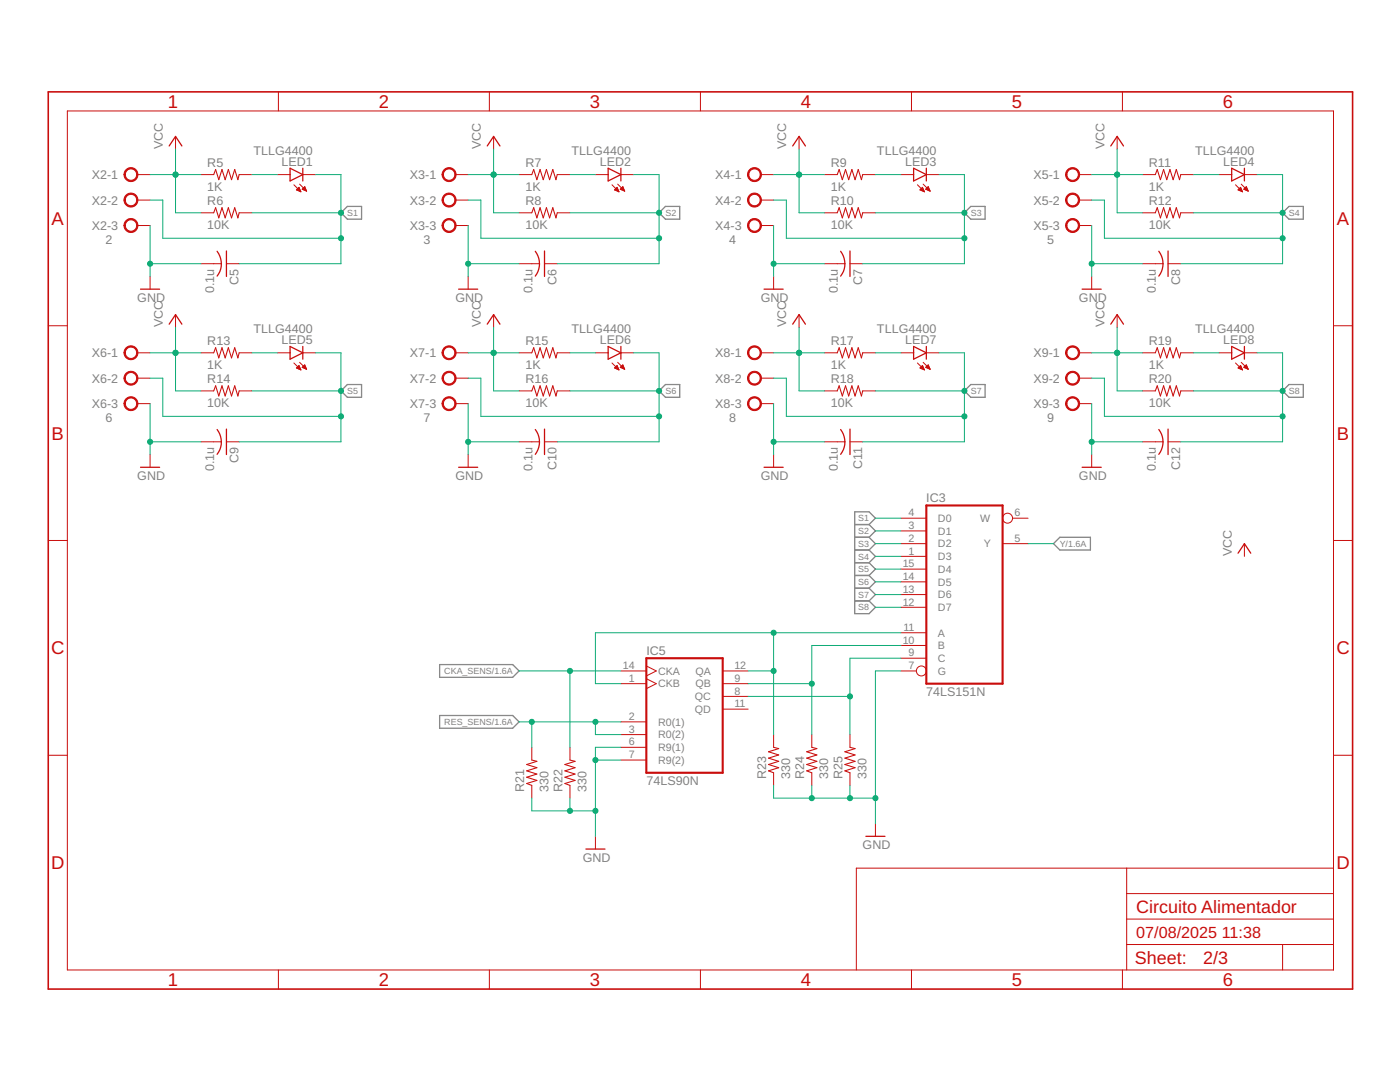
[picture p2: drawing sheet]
<svg xmlns="http://www.w3.org/2000/svg" width="279mm" height="216mm" viewBox="0 0 279 216" stroke-linecap="round" stroke-linejoin="round" font-family="sans-serif">
<g fill="none" stroke="#808080" stroke-width=".25">
<path d="M68.1 42.5l1.2-1.3h2.9v2.5h-2.9zM132.8 41.2h2.9v2.5h-2.9l-1.3-1.2zM193.7 41.2h2.9v2.5h-2.9l-1.2-1.2zM257.2 41.2h2.9v2.5h-2.9l-1.2-1.2zM68.1 78l1.2-1.3h2.9v2.6h-2.9zM131.5 78l1.3-1.3h2.9v2.6h-2.9zM192.5 78l1.2-1.3h2.9v2.6h-2.9zM256 78l1.2-1.3h2.9v2.6h-2.9zM170.6 107.2h2.8M170.6 109.7h2.8M170.6 104.7h2.8M170.6 112.3h2.8"/>
<path d="M170.6 114.8h2.8M170.6 117.4h2.8M170.6 119.9h2.8M173.4 104.7l1.3-1.3-1.3-1.3h-2.8v20.3h2.8l1.3-1.2-1.3-1.3M173.4 104.7l1.3 1.2-1.3 1.3M173.4 107.2l1.3 1.3-1.3 1.2M173.4 109.7l1.3 1.3-1.3 1.3M173.4 112.3l1.3 1.3-1.3 1.2M173.4 114.8l1.3 1.3-1.3 1.3M173.4 117.4l1.3 1.2-1.3 1.3M210.2 108.5l1.3-1.3h6.1v2.5h-6.1zM87.7 132.6h14.6l1.3 1.3-1.3 1.2h-14.6z"/>
<path d="M87.7 142.8h14.6l1.3 1.2-1.3 1.3h-14.6z"/>
</g>
<g fill="none" stroke="#c90d0c" stroke-width=".2">
<path d="M55.6 18.3v3.8M97.7 18.3v3.8M139.8 18.3v3.8M181.9 18.3v3.8M224 18.3v3.8M13.4 22.1h252.7v171.4h-252.7zM27.4 34.8h2.6M27.4 39.9h2.6M35 27.2v2.6M40.1 34.8h2.6M47.7 34.8h2.6M55.4 34.8h2.5"/>
<path d="M58.7 36.9l1.3 1.4M59.2 37.9l.5-.5 .3 .9zM59.2 37.9h.7M59.2 37.8h.6M59.4 37.7h.4M59.5 38h.4M59.5 37.5h.2M59.6 37.4h.1M59.8 38.1h.2M59.8 36.7l1.4 1.4M60.3 37.8l.5-.5 .4 .8zM60.4 37.8h.6"/>
<path d="M60.4 37.7h.6M60.4 34.8h2.6M60.5 37.5h.4M60.6 37.4h.3M60.6 37.9h.5M60.7 37.3h.1M60.9 38h.2M90.9 34.8h2.5M90.9 39.9h2.5M98.5 27.2v2.6M103.6 34.8h2.5M111.2 34.8h2.5"/>
<path d="M118.8 34.8h2.6M122.1 36.9l1.4 1.4M122.6 37.9l.5-.5 .4 .9zM122.7 37.9h.7M122.7 37.8h.6M122.9 37.7h.4M123 38h.4M123 37.5h.2M123.1 37.4h.1M123.3 38.1h.2M123.3 36.7l1.4 1.4M123.8 37.8l.5-.5 .4 .8z"/>
<path d="M123.8 37.8h.7M123.9 37.7h.6M123.9 34.8h2.5M124 37.5h.4M124.1 37.9h.5M124.1 37.4h.3M124.2 37.3h.1M124.4 38h.2M151.8 34.8h2.6M151.8 39.9h2.6M159.5 27.2v2.6M164.5 34.8h2.6"/>
<path d="M172.2 34.8h2.5M179.8 34.8h2.5M183.1 36.9l1.4 1.4M183.6 37.9l.5-.5 .4 .9zM183.6 37.9h.7M183.7 37.8h.6M183.8 37.7h.4M183.9 38h.5M183.9 37.5h.3M184 37.4h.1M184.2 38.1h.2M184.2 36.7l1.4 1.4"/>
<path d="M184.7 37.8l.6-.5 .3 .8zM184.8 37.8h.7M184.8 37.7h.6M184.9 34.8h2.5M185 37.5h.4M185.1 37.4h.2M185.1 37.9h.4M185.2 37.3h.1M185.4 38h.2M215.3 34.8h2.6M215.3 39.9h2.6M222.9 27.2v2.6"/>
<path d="M228 34.8h2.6M235.6 34.8h2.6M243.3 34.8h2.5M246.6 36.9l1.4 1.4M247.1 37.9l.5-.5 .4 .9zM247.1 37.9h.7M247.2 37.8h.6M247.3 37.7h.4M247.4 38h.5M247.4 37.5h.2M247.5 37.4h.1M247.7 38.1h.2"/>
<path d="M247.7 36.7l1.4 1.4M248.2 37.8l.5-.5 .4 .8zM248.3 37.8h.7M248.3 37.7h.6M248.3 34.8h2.6M248.4 37.5h.5M248.6 37.9h.4M248.6 37.4h.2M248.7 37.3h.1M248.9 38h.2M27.4 45h2.6M30 55.2v2.5"/>
<path d="M40.1 52.6h4.1M40.1 42.5h2.6M45.2 52.6h2.5M47.7 42.5h2.6M90.9 45h2.5M93.4 55.2v2.5M103.6 52.6h4.1M103.6 42.5h2.5M108.7 52.6h2.5M111.2 42.5h2.5M151.8 45h2.6M154.4 55.2v2.5"/>
<path d="M164.5 52.6h4.1M164.5 42.5h2.6M169.6 52.6h2.6M172.2 42.5h2.5M215.3 45h2.6M217.9 55.2v2.5M228 52.6h4.1M228 42.5h2.6M233.1 52.6h2.5M235.6 42.5h2.6M9.6 65h3.8M27.4 70.4h2.6"/>
<path d="M27.4 75.5h2.6M35 62.8v2.5M40.1 70.4h2.6M40.1 78h2.6M47.7 70.4h2.6M47.7 78h2.6M55.4 70.4h2.5M58.7 72.4l1.3 1.4M59.2 73.4l.5-.5 .3 .9zM59.2 73.4h.6M59.3 73.5h.6M59.4 73.3h.4"/>
<path d="M59.5 73.1h.3M59.5 73.6h.4M59.6 73h.1M59.8 72.3l1.4 1.4M59.8 73.7h.2M60.3 73.3l.5-.5 .4 .9zM60.4 73.3h.6M60.4 70.4h2.6M60.4 73.4h.6M60.5 73.1h.4M60.6 73h.3M60.7 73.5h.4"/>
<path d="M60.7 72.9h.1M61 73.6h.2M90.9 70.4h2.5M90.9 75.5h2.5M98.5 62.8v2.5M103.6 70.4h2.5M103.6 78h2.5M111.2 70.4h2.5M111.2 78h2.5M118.8 70.4h2.6M122.1 72.4l1.4 1.4M122.6 73.4l.5-.5 .4 .9z"/>
<path d="M122.7 73.4h.6M122.8 73.5h.6M122.8 73.3h.5M123 73.1h.2M123 73.6h.4M123.1 73h.1M123.3 72.3l1.4 1.4M123.3 73.7h.2M123.8 73.3l.5-.5 .4 .9zM123.8 73.3h.7M123.9 70.4h2.5M123.9 73.4h.6"/>
<path d="M124 73.1h.4M124.1 73h.3M124.2 73.5h.4M124.2 72.9h.1M124.5 73.6h.1M151.8 70.4h2.6M151.8 75.5h2.6M159.5 62.8v2.5M164.5 70.4h2.6M164.5 78h2.6M172.2 70.4h2.5M172.2 78h2.5"/>
<path d="M179.8 70.4h2.5M183.1 72.4l1.4 1.4M183.6 73.4l.5-.5 .4 .9zM183.7 73.4h.6M183.7 73.5h.6M183.8 73.3h.4M183.9 73.1h.3M184 73.6h.4M184 73h.1M184.2 72.3l1.4 1.4M184.3 73.7h.1M184.7 73.3l.6-.5 .3 .9z"/>
<path d="M184.8 73.3h.6M184.9 70.4h2.5M184.9 73.4h.6M184.9 73.1h.5M185 73h.3M185.1 73.5h.4M185.2 72.9h.1M185.4 73.6h.2M215.3 70.4h2.6M215.3 75.5h2.6M222.9 62.8v2.5M228 70.4h2.6"/>
<path d="M228 78h2.6M235.6 70.4h2.6M235.6 78h2.6M243.3 70.4h2.5M246.6 72.4l1.4 1.4M247.1 73.4l.5-.5 .4 .9zM247.1 73.4h.7M247.2 73.5h.6M247.3 73.3h.4M247.4 73.1h.3M247.5 73.6h.4M247.5 73h.1"/>
<path d="M247.7 72.3l1.4 1.4M247.8 73.7h.1M248.2 73.3l.5-.5 .4 .9zM248.3 73.3h.6M248.3 70.4h2.6M248.3 73.4h.7M248.4 73.1h.5M248.5 73h.3M248.6 73.5h.4M248.6 72.9h.2M248.9 73.6h.2M266.1 65h3.8"/>
<path d="M27.4 80.5h2.6M30 90.7v2.5M40.1 88.2h4.1M45.2 88.2h2.5M90.9 80.5h2.5M93.4 90.7v2.5M103.6 88.2h4.1M108.7 88.2h2.5M151.8 80.5h2.6M154.4 90.7v2.5M164.5 88.2h4.1M169.6 88.2h2.6"/>
<path d="M215.3 80.5h2.6M217.9 90.7v2.5M228 88.2h4.1M233.1 88.2h2.5M9.6 107.8h3.8M179.8 111h5.1M179.8 108.5h5.1M179.8 105.9h5.1M179.8 103.4h5.1M179.8 118.6h5.1M179.8 116.1h5.1M179.8 113.6h5.1"/>
<path d="M200.1 108.5h5.1M202.1 103.4h3.1M248.3 108.5v2.5M266.1 107.8h3.8M123.9 133.9h5.1M123.9 136.4h5.1M129 135.4l2 1-2 1M129 132.9l2 1-2 1M144.2 133.9h5.1M144.2 136.4h5.1M144.2 139h5.1M179.8 133.9h3.1"/>
<path d="M179.8 131.3h5.1M179.8 128.8h5.1M179.8 126.3h5.1M179.8 121.2h5.1M9.6 150.7h3.8M106.1 149.1v2.6M106.1 156.7v2.6M113.7 149.1v2.6M113.7 156.7v2.6M123.9 144h5.1M123.9 146.6h5.1M123.9 149.1h5.1"/>
<path d="M123.9 151.7h5.1M144.2 141.5h5.1M154.4 146.6v2.5M154.4 154.2v2.5M162 146.6v2.5M162 154.2v2.5M169.6 146.6v2.5M169.6 154.2v2.5M266.1 150.7h3.8M118.8 166.9v2.5M174.7 164.3v2.6M224.9 173.2v20.3"/>
<path d="M224.9 178.3h41.2M266.1 173.2h-95.2v20.3M55.6 193.5v3.9M97.7 193.5v3.9M139.8 193.5v3.9M181.9 193.5v3.9M224 193.5v3.9M224.9 188.5h41.2M224.9 183.4h41.2M256 188.5v5"/>
<circle cx="201.1" cy="103.4" r=".99"/>
<circle cx="183.9" cy="133.9" r=".99"/>
</g>
<path d="M9.6 18.3h260.3v179.1h-260.3z" fill="none" stroke="#c90d0c" stroke-width=".32"/>
<g fill="none" stroke="#c90d0c" stroke-width=".25">
<path d="M33.8 29.1l1.2-1.9 1.3 1.9M57.9 33.6l2.5 1.2-2.5 1.3zM60.4 33.6v2.5M97.2 29.1l1.3-1.9 1.3 1.9M121.4 33.6l2.5 1.2-2.5 1.3zM123.9 33.6v2.5M158.2 29.1l1.3-1.9 1.2 1.9M182.3 33.6l2.6 1.2-2.6 1.3zM184.9 33.6v2.5M221.7 29.1l1.2-1.9 1.3 1.9M245.8 33.6l2.5 1.2-2.5 1.3zM248.3 33.6v2.5"/>
<path d="M28 57.7h3.9M43.3 50.1a4 4 0 0 1 0 5M45.2 50.1v5.1M91.5 57.7h3.8M106.8 50.1a4 4 0 0 1 0 5M108.7 50.1v5.1M152.5 57.7h3.8M167.8 50.1a4 4 0 0 1 0 5M169.6 50.1v5.1M216 57.7h3.8M231.3 50.1a4 4 0 0 1 0 5M233.1 50.1v5.1"/>
<path d="M33.8 64.7l1.2-1.9 1.3 1.9M57.9 69.1l2.5 1.3-2.5 1.3zM60.4 69.1v2.6M97.2 64.7l1.3-1.9 1.3 1.9M121.4 69.1l2.5 1.3-2.5 1.3zM123.9 69.1v2.6M158.2 64.7l1.3-1.9 1.2 1.9M182.3 69.1l2.6 1.3-2.6 1.3zM184.9 69.1v2.6M221.7 64.7l1.2-1.9 1.3 1.9M245.8 69.1l2.5 1.3-2.5 1.3zM248.3 69.1v2.6"/>
<path d="M28 93.2h3.9M43.3 85.7a4 4 0 0 1 0 5M45.2 85.6v5.1M91.5 93.2h3.8M106.8 85.7a4 4 0 0 1 0 5M108.7 85.6v5.1M152.5 93.2h3.8M167.8 85.7a4 4 0 0 1 0 5M169.6 85.6v5.1M216 93.2h3.8M231.3 85.7a4 4 0 0 1 0 5M233.1 85.6v5.1"/>
<path d="M247.1 110.4l1.2-1.9 1.3 1.9M116.9 169.4h3.8M172.8 166.9h3.8"/>
</g>
<path d="M184.9 100.9h15.2v35.5h-15.2zM129 131.3h15.2v22.9h-15.2z" fill="none" stroke="#c90d0c" stroke-width=".42"/>
<g fill="#c90d0c" stroke="#c90d0c" stroke-width=".2">
<path d="M25.1 33.9a1.39 1.39 0 0 1 2.2 .2 1.39 1.39 0 0 1-.8 2.1 1.39 1.39 0 0 1-1.8-1.4h.3a1.14 1.14 0 0 1 1.6-1 1.14 1.14 0 0 1 .3 1.9 1.14 1.14 0 0 1-1.9-.6v-.3h-.3z" fill-rule="evenodd"/>
<path d="M25.1 39a1.39 1.39 0 0 1 2.2 .2 1.39 1.39 0 0 1-.8 2.1 1.39 1.39 0 0 1-1.8-1.4h.3a1.14 1.14 0 0 1 1.6-1.1 1.14 1.14 0 0 1 .3 1.9 1.14 1.14 0 0 1-1.9-.5v-.3h-.3z" fill-rule="evenodd"/>
<path d="M25.1 44a1.39 1.39 0 0 1 2.2 .3 1.39 1.39 0 0 1-.8 2 1.39 1.39 0 0 1-1.8-1.3h.3a1.14 1.14 0 0 1 1.6-1.1 1.14 1.14 0 0 1 .3 1.9 1.14 1.14 0 0 1-1.9-.5v-.3h-.3z" fill-rule="evenodd"/>
<path d="M88.6 33.9a1.4 1.4 0 0 1 2.2 .2 1.4 1.4 0 0 1-.8 2.1 1.4 1.4 0 0 1-1.8-1.4h.3a1.15 1.15 0 0 1 1.6-1 1.15 1.15 0 0 1 .3 1.9 1.15 1.15 0 0 1-1.9-.6v-.3h-.3z" fill-rule="evenodd"/>
<path d="M88.6 39a1.4 1.4 0 0 1 2.2 .2 1.4 1.4 0 0 1-.8 2.1 1.4 1.4 0 0 1-1.8-1.4h.3a1.15 1.15 0 0 1 1.6-1.1 1.15 1.15 0 0 1 .3 1.9 1.15 1.15 0 0 1-1.9-.5v-.3h-.3z" fill-rule="evenodd"/>
<path d="M88.6 44a1.4 1.4 0 0 1 2.2 .3 1.4 1.4 0 0 1-.8 2.1 1.4 1.4 0 0 1-1.8-1.4h.3a1.15 1.15 0 0 1 1.6-1.1 1.15 1.15 0 0 1 .3 1.9 1.15 1.15 0 0 1-1.9-.5v-.3h-.3z" fill-rule="evenodd"/>
<path d="M149.6 33.9a1.39 1.39 0 0 1 2.2 .2 1.39 1.39 0 0 1-.9 2.1 1.39 1.39 0 0 1-1.7-1.4h.2a1.14 1.14 0 0 1 1.6-1 1.14 1.14 0 0 1 .3 1.9 1.14 1.14 0 0 1-1.8-.6l-.1-.3h-.2z" fill-rule="evenodd"/>
<path d="M149.6 39a1.39 1.39 0 0 1 2.2 .2 1.39 1.39 0 0 1-.9 2.1 1.39 1.39 0 0 1-1.7-1.4h.2a1.14 1.14 0 0 1 1.6-1.1 1.14 1.14 0 0 1 .3 1.9 1.14 1.14 0 0 1-1.8-.5l-.1-.3h-.2z" fill-rule="evenodd"/>
<path d="M149.6 44a1.39 1.39 0 0 1 2.2 .3 1.39 1.39 0 0 1-.9 2 1.39 1.39 0 0 1-1.7-1.3h.2a1.14 1.14 0 0 1 1.6-1.1 1.14 1.14 0 0 1 .3 1.9 1.14 1.14 0 0 1-1.8-.5l-.1-.3h-.2z" fill-rule="evenodd"/>
<path d="M213 33.9a1.4 1.4 0 0 1 2.3 .2 1.4 1.4 0 0 1-.9 2.1 1.4 1.4 0 0 1-1.7-1.4h.2a1.15 1.15 0 0 1 1.6-1 1.15 1.15 0 0 1 .3 1.9 1.15 1.15 0 0 1-1.8-.6l-.1-.3h-.2z" fill-rule="evenodd"/>
<path d="M213 39a1.4 1.4 0 0 1 2.3 .2 1.4 1.4 0 0 1-.9 2.1 1.4 1.4 0 0 1-1.7-1.4h.2a1.15 1.15 0 0 1 1.6-1.1 1.15 1.15 0 0 1 .3 1.9 1.15 1.15 0 0 1-1.8-.5l-.1-.3h-.2z" fill-rule="evenodd"/>
<path d="M213 44a1.4 1.4 0 0 1 2.3 .3 1.4 1.4 0 0 1-.9 2.1 1.4 1.4 0 0 1-1.7-1.4h.2a1.15 1.15 0 0 1 1.6-1.1 1.15 1.15 0 0 1 .3 1.9 1.15 1.15 0 0 1-1.8-.5l-.1-.3h-.2z" fill-rule="evenodd"/>
<path d="M25.1 69.4a1.4 1.4 0 0 1 2.2 .3 1.4 1.4 0 0 1-.8 2 1.4 1.4 0 0 1-1.8-1.3h.3a1.14 1.14 0 0 1 1.6-1.1 1.14 1.14 0 0 1 .3 1.9 1.14 1.14 0 0 1-1.9-.5v-.3h-.3z" fill-rule="evenodd"/>
<path d="M25.1 74.5a1.4 1.4 0 0 1 2.2 .2 1.4 1.4 0 0 1-.8 2.1 1.4 1.4 0 0 1-1.8-1.3h.3a1.14 1.14 0 0 1 1.6-1.1 1.14 1.14 0 0 1 .3 1.9 1.14 1.14 0 0 1-1.9-.5v-.3h-.3z" fill-rule="evenodd"/>
<path d="M25.1 79.6a1.4 1.4 0 0 1 2.2 .2 1.4 1.4 0 0 1-.8 2.1 1.4 1.4 0 0 1-1.8-1.4h.3a1.14 1.14 0 0 1 1.6-1 1.14 1.14 0 0 1 .3 1.9 1.14 1.14 0 0 1-1.9-.6v-.3h-.3z" fill-rule="evenodd"/>
<path d="M88.6 69.4a1.4 1.4 0 0 1 2.2 .3 1.4 1.4 0 0 1-.8 2 1.4 1.4 0 0 1-1.8-1.3h.3a1.15 1.15 0 0 1 1.6-1.1 1.15 1.15 0 0 1 .3 1.9 1.15 1.15 0 0 1-1.9-.5v-.3h-.3z" fill-rule="evenodd"/>
<path d="M88.6 74.5a1.4 1.4 0 0 1 2.2 .2 1.4 1.4 0 0 1-.8 2.1 1.4 1.4 0 0 1-1.8-1.3h.3a1.15 1.15 0 0 1 1.6-1.1 1.15 1.15 0 0 1 .3 1.9 1.15 1.15 0 0 1-1.9-.5v-.3h-.3z" fill-rule="evenodd"/>
<path d="M88.6 79.6a1.4 1.4 0 0 1 2.2 .2 1.4 1.4 0 0 1-.8 2.1 1.4 1.4 0 0 1-1.8-1.4h.3a1.15 1.15 0 0 1 1.6-1 1.15 1.15 0 0 1 .3 1.9 1.15 1.15 0 0 1-1.9-.6v-.3h-.3z" fill-rule="evenodd"/>
<path d="M149.6 69.4a1.4 1.4 0 0 1 2.2 .3 1.4 1.4 0 0 1-.8 2 1.4 1.4 0 0 1-1.8-1.3h.2a1.14 1.14 0 0 1 1.6-1.1 1.14 1.14 0 0 1 .3 1.9 1.14 1.14 0 0 1-1.8-.5l-.1-.3h-.2z" fill-rule="evenodd"/>
<path d="M149.6 74.5a1.4 1.4 0 0 1 2.2 .2 1.4 1.4 0 0 1-.9 2.1 1.4 1.4 0 0 1-1.7-1.3h.2a1.14 1.14 0 0 1 1.6-1.1 1.14 1.14 0 0 1 .3 1.9 1.14 1.14 0 0 1-1.8-.5l-.1-.3h-.2z" fill-rule="evenodd"/>
<path d="M149.6 79.6a1.4 1.4 0 0 1 2.2 .2 1.4 1.4 0 0 1-.9 2.1 1.4 1.4 0 0 1-1.7-1.4h.2a1.14 1.14 0 0 1 1.6-1 1.14 1.14 0 0 1 .3 1.9 1.14 1.14 0 0 1-1.8-.6l-.1-.3h-.2z" fill-rule="evenodd"/>
<path d="M213 69.4a1.4 1.4 0 0 1 2.3 .3 1.4 1.4 0 0 1-.8 2 1.4 1.4 0 0 1-1.8-1.3h.2a1.15 1.15 0 0 1 1.6-1.1 1.15 1.15 0 0 1 .3 1.9 1.15 1.15 0 0 1-1.8-.5l-.1-.3h-.2z" fill-rule="evenodd"/>
<path d="M213 74.5a1.4 1.4 0 0 1 2.3 .2 1.4 1.4 0 0 1-.9 2.1 1.4 1.4 0 0 1-1.7-1.3h.2a1.15 1.15 0 0 1 1.6-1.1 1.15 1.15 0 0 1 .3 1.9 1.15 1.15 0 0 1-1.8-.5l-.1-.3h-.2z" fill-rule="evenodd"/>
<path d="M213 79.6a1.4 1.4 0 0 1 2.3 .2 1.4 1.4 0 0 1-.9 2.1 1.4 1.4 0 0 1-1.7-1.4h.2a1.15 1.15 0 0 1 1.6-1 1.15 1.15 0 0 1 .3 1.9 1.15 1.15 0 0 1-1.8-.6l-.1-.3h-.2z" fill-rule="evenodd"/>
</g>
<g fill="none" stroke="#c90d0c" stroke-width=".21">
<path d="M42.7 34.8l.3-1 .7 2.1 .6-2.1 .6 2.1 .7-2.1 .6 2.1 .6-2.1 .7 2.1 .2-1.1M106.1 34.8l.4-1 .6 2.1 .7-2.1 .6 2.1 .7-2.1 .6 2.1 .6-2.1 .7 2.1 .2-1.1M167.1 34.8l.4-1 .6 2.1 .6-2.1 .7 2.1 .6-2.1 .6 2.1 .7-2.1 .6 2.1 .3-1.1M230.6 34.8l.3-1 .7 2.1 .6-2.1 .7 2.1 .6-2.1 .6 2.1 .7-2.1 .6 2.1 .2-1.1M42.7 42.5l.3-1.1 .7 2.1 .6-2.1 .6 2.1 .7-2.1 .6 2.1 .6-2.1 .7 2.1 .2-1M106.1 42.5l.4-1.1 .6 2.1 .7-2.1 .6 2.1 .7-2.1 .6 2.1 .6-2.1 .7 2.1 .2-1M167.1 42.5l.4-1.1 .6 2.1 .6-2.1 .7 2.1 .6-2.1 .6 2.1 .7-2.1 .6 2.1 .3-1M230.6 42.5l.3-1.1 .7 2.1 .6-2.1 .7 2.1 .6-2.1 .6 2.1 .7-2.1 .6 2.1 .2-1M42.7 70.4l.3-1 .7 2 .6-2 .6 2 .7-2 .6 2 .6-2 .7 2 .2-1M42.7 78l.3-1 .7 2 .6-2 .6 2 .7-2 .6 2 .6-2 .7 2 .2-1M106.1 70.4l.4-1 .6 2 .7-2 .6 2 .7-2 .6 2 .6-2 .7 2 .2-1M106.1 78l.4-1 .6 2 .7-2 .6 2 .7-2 .6 2 .6-2 .7 2 .2-1"/>
<path d="M167.1 70.4l.4-1 .6 2 .6-2 .7 2 .6-2 .6 2 .7-2 .6 2 .3-1M167.1 78l.4-1 .6 2 .6-2 .7 2 .6-2 .6 2 .7-2 .6 2 .3-1M230.6 70.4l.3-1 .7 2 .6-2 .7 2 .6-2 .6 2 .7-2 .6 2 .2-1M230.6 78l.3-1 .7 2 .6-2 .7 2 .6-2 .6 2 .7-2 .6 2 .2-1M106.1 151.7l1 .2-2 .6 2 .7-2 .6 2 .7-2 .6 2 .6-2 .6 1 .4M113.7 151.7l1.1 .2-2.1 .6 2.1 .7-2.1 .6 2.1 .7-2.1 .6 2.1 .6-2.1 .6 1 .4M154.4 149.1l1 .3-2 .6 2 .6-2 .7 2 .6-2 .6 2 .7-2 .6 1 .4M162 149.1l1 .3-2 .6 2 .6-2 .7 2 .6-2 .6 2 .7-2 .6 1 .4M169.6 149.1l1 .3-2 .6 2 .6-2 .7 2 .6-2 .6 2 .7-2 .6 1 .4"/>
</g>
<g fill="none" stroke="#0dab76" stroke-width=".2">
<path d="M30 34.8h10.1M30 39.9h2.5v7.6h35.6M35 29.8v12.7h5.1M50.3 34.8h5.1M63 34.8h5.1v17.8h-20.4M93.4 34.8h10.2M93.4 39.9h2.6v7.6h35.5M98.5 29.8v12.7h5.1M113.7 34.8h5.1M126.4 34.8h5.1v17.8h-20.3M154.4 34.8h10.1M154.4 39.9h2.5v7.6h35.6"/>
<path d="M159.5 29.8v12.7h5M174.7 34.8h5.1M187.4 34.8h5.1v17.8h-20.3M217.9 34.8h10.1M217.9 39.9h2.5v7.6h35.6M222.9 29.8v12.7h5.1M238.2 34.8h5.1M250.9 34.8h5.1v17.8h-20.4M30 45v10.2M30 52.6h10.1M50.3 42.5h17.8M93.4 52.6h10.2"/>
<path d="M93.4 45v10.2M113.7 42.5h17.8M154.4 45v10.2M154.4 52.6h10.1M174.7 42.5h17.8M217.9 52.6h10.1M217.9 45v10.2M238.2 42.5h17.8M30 75.5h2.5v7.6h35.6M30 70.4h10.1M35 65.3v12.7h5.1M50.3 70.4h5.1"/>
<path d="M50.3 78h17.8M63 70.4h5.1v17.8h-20.4M93.4 75.5h2.6v7.6h35.5M93.4 70.4h10.2M98.5 65.3v12.7h5.1M113.7 70.4h5.1M113.7 78h17.8M126.4 70.4h5.1v17.8h-20.3M154.4 75.5h2.5v7.6h35.6M154.4 70.4h10.1M159.5 65.3v12.7h5M174.7 70.4h5.1"/>
<path d="M174.7 78h17.8M187.4 70.4h5.1v17.8h-20.3M217.9 75.5h2.5v7.6h35.6M217.9 70.4h10.1M222.9 65.3v12.7h5.1M238.2 70.4h5.1M238.2 78h17.8M250.9 70.4h5.1v17.8h-20.4M30 80.5v10.2M30 88.2h10.1M93.4 80.5v10.2M93.4 88.2h10.2"/>
<path d="M154.4 80.5v10.2M154.4 88.2h10.1M217.9 80.5v10.2M217.9 88.2h10.1M174.7 108.5h5.1M174.7 103.4h5.1M174.7 105.9h5.1M174.7 111h5.1M174.7 113.6h5.1M174.7 116.1h5.1M174.7 118.6h5.1M205.2 108.5h5"/>
<path d="M103.6 133.9h20.3M113.7 133.9v15.2M149.3 133.9h5.1M149.3 136.4h12.7M149.3 139h20.3M154.4 126.3v20.3M174.7 121.2h5.1M179.8 133.9h-5.1v30.4M179.8 126.3h-61v10.1h5.1M179.8 128.8h-17.8v17.8M179.8 131.3h-10.2v15.3M103.6 144h20.3"/>
<path d="M106.1 144v5.1M106.1 159.3v2.5h12.7M113.7 159.3v2.5M118.8 144v2.6h5.1M118.8 151.7h5.1M123.9 149.1h-5.1v17.8M154.4 156.7v2.6h20.3M162 156.7v2.6M169.6 156.7v2.6"/>
</g>
<g fill="#0dab76" stroke="#0dab76" stroke-width=".2">
<circle cx="154.4" cy="126.3" r=".51"/>
<circle cx="154.4" cy="133.9" r=".51"/>
<circle cx="174.7" cy="159.3" r=".51"/>
<circle cx="162" cy="159.3" r=".51"/>
<circle cx="169.6" cy="159.3" r=".51"/>
<circle cx="118.8" cy="151.7" r=".51"/>
<circle cx="118.8" cy="161.8" r=".51"/>
<circle cx="113.7" cy="161.8" r=".51"/>
<circle cx="30" cy="52.6" r=".51"/>
<circle cx="93.4" cy="52.6" r=".51"/>
<circle cx="154.4" cy="52.6" r=".51"/>
<circle cx="217.9" cy="52.6" r=".51"/>
<circle cx="30" cy="88.2" r=".51"/>
<circle cx="93.4" cy="88.2" r=".51"/>
<circle cx="154.4" cy="88.2" r=".51"/>
<circle cx="217.9" cy="88.2" r=".51"/>
<circle cx="113.7" cy="133.9" r=".51"/>
<circle cx="118.8" cy="144" r=".51"/>
<circle cx="106.1" cy="144" r=".51"/>
<circle cx="162" cy="136.4" r=".51"/>
<circle cx="169.6" cy="139" r=".51"/>
<circle cx="68.1" cy="47.5" r=".51"/>
<circle cx="68.1" cy="42.5" r=".51"/>
<circle cx="131.5" cy="47.5" r=".51"/>
<circle cx="131.5" cy="42.5" r=".51"/>
<circle cx="192.5" cy="47.5" r=".51"/>
<circle cx="192.5" cy="42.5" r=".51"/>
<circle cx="256" cy="47.5" r=".51"/>
<circle cx="256" cy="42.5" r=".51"/>
<circle cx="68.1" cy="83.1" r=".51"/>
<circle cx="68.1" cy="78" r=".51"/>
<circle cx="131.5" cy="83.1" r=".51"/>
<circle cx="131.5" cy="78" r=".51"/>
<circle cx="192.5" cy="83.1" r=".51"/>
<circle cx="192.5" cy="78" r=".51"/>
<circle cx="256" cy="83.1" r=".51"/>
<circle cx="256" cy="78" r=".51"/>
<circle cx="98.5" cy="34.8" r=".51"/>
<circle cx="159.5" cy="34.8" r=".51"/>
<circle cx="222.9" cy="34.8" r=".51"/>
<circle cx="35" cy="70.4" r=".51"/>
<circle cx="98.5" cy="70.4" r=".51"/>
<circle cx="159.5" cy="70.4" r=".51"/>
<circle cx="222.9" cy="70.4" r=".51"/>
<circle cx="35" cy="34.8" r=".51"/>
</g>
<g font-size="3.7" fill="#c90d0c">
<text x="33.5" y="21.5">1</text>
<text x="75.6" y="21.5">2</text>
<text x="117.7" y="21.5">3</text>
<text x="159.8" y="21.5">4</text>
<text x="201.9" y="21.5">5</text>
<text x="244.1" y="21.5">6</text>
<text x="10.3" y="44.9">A</text>
<text x="266.8" y="44.9">A</text>
<text x="10.3" y="87.7">B</text>
<text x="266.8" y="87.7">B</text>
<text x="10.2" y="130.6">C</text>
<text x="266.7" y="130.6">C</text>
<text x="10.2" y="173.4">D</text>
<text x="266.7" y="173.4">D</text>
<text x="33.5" y="196.7">1</text>
<text x="75.6" y="196.7">2</text>
<text x="117.7" y="196.7">3</text>
<text x="159.8" y="196.7">4</text>
<text x="201.9" y="196.7">5</text>
<text x="244.1" y="196.7">6</text>
</g>
<g font-size="3.6" fill="#c90d0c">
<text x="226.8" y="182.1">Circuito Alimentador</text>
<text x="226.5" y="192.4">Sheet:</text>
<text x="240.1" y="192.3">2/3</text>
</g>
<g font-size="3.2" fill="#c90d0c">
<text x="226.8" y="187.2">07/08/2025</text>
<text x="243.8" y="187.2">11:38</text>
</g>
<g font-size="2.5" fill="#808080">
<text x="32.5" y="29.8" transform="rotate(-90 32.5 29.8)">VCC</text>
<text x="96" y="29.8" transform="rotate(-90 96 29.8)">VCC</text>
<text x="156.9" y="29.8" transform="rotate(-90 156.9 29.8)">VCC</text>
<text x="220.4" y="29.8" transform="rotate(-90 220.4 29.8)">VCC</text>
<text x="18.3" y="35.7">X2-1</text>
<text x="41.4" y="33.3">R5</text>
<text x="50.6" y="30.9">TLLG4400</text>
<text x="56.2" y="33.1">LED1</text>
<text x="81.8" y="35.7">X3-1</text>
<text x="104.9" y="33.3">R7</text>
<text x="114.1" y="30.9">TLLG4400</text>
<text x="119.7" y="33.1">LED2</text>
<text x="142.7" y="35.7">X4-1</text>
<text x="165.8" y="33.3">R9</text>
<text x="175" y="30.9">TLLG4400</text>
<text x="180.6" y="33.1">LED3</text>
<text x="206.2" y="35.7">X5-1</text>
<text x="229.3" y="33.3">R11</text>
<text x="238.5" y="30.9">TLLG4400</text>
<text x="244.1" y="33.1">LED4</text>
<text x="18.3" y="40.8">X2-2</text>
<text x="41.4" y="38.1">1K</text>
<text x="41.4" y="41">R6</text>
<text x="81.8" y="40.8">X3-2</text>
<text x="104.9" y="38.1">1K</text>
<text x="104.9" y="41">R8</text>
<text x="142.7" y="40.8">X4-2</text>
<text x="165.8" y="38.1">1K</text>
<text x="165.8" y="41">R10</text>
<text x="206.2" y="40.8">X5-2</text>
<text x="229.3" y="38.1">1K</text>
<text x="229.3" y="41">R12</text>
<text x="18.3" y="45.9">X2-3</text>
<text x="41.4" y="45.8">10K</text>
<text x="81.8" y="45.9">X3-3</text>
<text x="104.9" y="45.8">10K</text>
<text x="142.7" y="45.9">X4-3</text>
<text x="165.8" y="45.8">10K</text>
<text x="206.2" y="45.9">X5-3</text>
<text x="229.3" y="45.8">10K</text>
<text x="21.1" y="48.7">2</text>
<text x="84.5" y="48.7">3</text>
<text x="145.5" y="48.7">4</text>
<text x="209" y="48.7">5</text>
<text x="42.8" y="58.5" transform="rotate(-90 42.8 58.5)">0.1u</text>
<text x="47.6" y="56.8" transform="rotate(-90 47.6 56.8)">C5</text>
<text x="106.3" y="58.5" transform="rotate(-90 106.3 58.5)">0.1u</text>
<text x="111.1" y="56.8" transform="rotate(-90 111.1 56.8)">C6</text>
<text x="167.2" y="58.5" transform="rotate(-90 167.2 58.5)">0.1u</text>
<text x="172" y="56.8" transform="rotate(-90 172 56.8)">C7</text>
<text x="230.7" y="58.5" transform="rotate(-90 230.7 58.5)">0.1u</text>
<text x="235.5" y="56.8" transform="rotate(-90 235.5 56.8)">C8</text>
<text x="27.4" y="60.2">GND</text>
<text x="32.5" y="65.3" transform="rotate(-90 32.5 65.3)">VCC</text>
<text x="90.9" y="60.2">GND</text>
<text x="96" y="65.3" transform="rotate(-90 96 65.3)">VCC</text>
<text x="151.8" y="60.2">GND</text>
<text x="156.9" y="65.3" transform="rotate(-90 156.9 65.3)">VCC</text>
<text x="215.3" y="60.2">GND</text>
<text x="220.4" y="65.3" transform="rotate(-90 220.4 65.3)">VCC</text>
<text x="18.3" y="71.3">X6-1</text>
<text x="41.4" y="68.9">R13</text>
<text x="50.6" y="66.5">TLLG4400</text>
<text x="56.2" y="68.6">LED5</text>
<text x="81.8" y="71.3">X7-1</text>
<text x="104.9" y="68.9">R15</text>
<text x="114.1" y="66.5">TLLG4400</text>
<text x="119.7" y="68.6">LED6</text>
<text x="142.7" y="71.3">X8-1</text>
<text x="165.8" y="68.9">R17</text>
<text x="175" y="66.5">TLLG4400</text>
<text x="180.6" y="68.6">LED7</text>
<text x="206.2" y="71.3">X9-1</text>
<text x="229.3" y="68.9">R19</text>
<text x="238.5" y="66.5">TLLG4400</text>
<text x="244.1" y="68.6">LED8</text>
<text x="18.3" y="76.4">X6-2</text>
<text x="41.4" y="73.7">1K</text>
<text x="41.4" y="76.5">R14</text>
<text x="81.8" y="76.4">X7-2</text>
<text x="104.9" y="73.7">1K</text>
<text x="104.9" y="76.5">R16</text>
<text x="142.7" y="76.4">X8-2</text>
<text x="165.8" y="73.7">1K</text>
<text x="165.8" y="76.5">R18</text>
<text x="206.2" y="76.4">X9-2</text>
<text x="229.3" y="73.7">1K</text>
<text x="229.3" y="76.5">R20</text>
<text x="18.3" y="81.4">X6-3</text>
<text x="41.4" y="81.3">10K</text>
<text x="81.8" y="81.4">X7-3</text>
<text x="104.9" y="81.3">10K</text>
<text x="142.7" y="81.4">X8-3</text>
<text x="165.8" y="81.3">10K</text>
<text x="206.2" y="81.4">X9-3</text>
<text x="229.3" y="81.3">10K</text>
<text x="21.1" y="84.2">6</text>
<text x="84.5" y="84.2">7</text>
<text x="145.5" y="84.2">8</text>
<text x="209" y="84.2">9</text>
<text x="27.4" y="95.8">GND</text>
<text x="42.8" y="94.1" transform="rotate(-90 42.8 94.1)">0.1u</text>
<text x="47.6" y="92.4" transform="rotate(-90 47.6 92.4)">C9</text>
<text x="90.9" y="95.8">GND</text>
<text x="106.3" y="94.1" transform="rotate(-90 106.3 94.1)">0.1u</text>
<text x="111.1" y="93.8" transform="rotate(-90 111.1 93.8)">C10</text>
<text x="151.8" y="95.8">GND</text>
<text x="167.2" y="94.1" transform="rotate(-90 167.2 94.1)">0.1u</text>
<text x="172" y="93.6" transform="rotate(-90 172 93.6)">C11</text>
<text x="215.3" y="95.8">GND</text>
<text x="230.7" y="94.1" transform="rotate(-90 230.7 94.1)">0.1u</text>
<text x="235.5" y="93.8" transform="rotate(-90 235.5 93.8)">C12</text>
<text x="184.9" y="100.2">IC3</text>
<text x="245.8" y="111" transform="rotate(-90 245.8 111)">VCC</text>
<text x="129" y="130.7">IC5</text>
<text x="184.9" y="139">74LS151N</text>
<text x="152.9" y="155.5" transform="rotate(-90 152.9 155.5)">R23</text>
<text x="157.7" y="155.5" transform="rotate(-90 157.7 155.5)">330</text>
<text x="160.5" y="155.5" transform="rotate(-90 160.5 155.5)">R24</text>
<text x="165.3" y="155.5" transform="rotate(-90 165.3 155.5)">330</text>
<text x="168.1" y="155.5" transform="rotate(-90 168.1 155.5)">R25</text>
<text x="172.9" y="155.5" transform="rotate(-90 172.9 155.5)">330</text>
<text x="104.6" y="158" transform="rotate(-90 104.6 158)">R21</text>
<text x="109.4" y="158" transform="rotate(-90 109.4 158)">330</text>
<text x="112.3" y="158" transform="rotate(-90 112.3 158)">R22</text>
<text x="117.1" y="158" transform="rotate(-90 117.1 158)">330</text>
<text x="129" y="156.7">74LS90N</text>
<text x="116.3" y="172">GND</text>
<text x="172.2" y="169.4">GND</text>
</g>
<g font-size="2.1" fill="#808080">
<text x="181.3" y="105.6">3</text>
<text x="181.3" y="103">4</text>
<text x="187.2" y="106.7">D1</text>
<text x="187.2" y="104.2">D0</text>
<text x="195.6" y="104.2">W</text>
<text x="202.4" y="103">6</text>
<text x="180.2" y="113.2">15</text>
<text x="181.3" y="110.7">1</text>
<text x="181.3" y="108.1">2</text>
<text x="187.2" y="111.8">D3</text>
<text x="187.2" y="109.2">D2</text>
<text x="196.4" y="109.2">Y</text>
<text x="202.4" y="108.1">5</text>
<text x="180.2" y="118.3">13</text>
<text x="180.2" y="115.7">14</text>
<text x="187.2" y="119.4">D6</text>
<text x="187.2" y="116.9">D5</text>
<text x="187.2" y="114.3">D4</text>
<text x="180.2" y="120.8">12</text>
<text x="180.3" y="125.9">11</text>
<text x="187.2" y="121.9">D7</text>
<text x="180.2" y="128.4">10</text>
<text x="181.3" y="131">9</text>
<text x="187.2" y="129.6">B</text>
<text x="187.2" y="127">A</text>
<text x="124.3" y="133.5">14</text>
<text x="125.5" y="136.1">1</text>
<text x="131.3" y="137.2">CKB</text>
<text x="131.3" y="134.6">CKA</text>
<text x="138.8" y="137.2">QB</text>
<text x="138.8" y="134.6">QA</text>
<text x="146.6" y="136.1">9</text>
<text x="146.6" y="133.5">12</text>
<text x="181.3" y="133.5">7</text>
<text x="187.2" y="134.6">G</text>
<text x="187.2" y="132.1">C</text>
<text x="125.5" y="143.7">2</text>
<text x="138.7" y="139.7">QC</text>
<text x="138.7" y="142.3">QD</text>
<text x="146.6" y="138.6">8</text>
<text x="146.6" y="141.1">11</text>
<text x="125.5" y="146.2">3</text>
<text x="125.5" y="148.8">6</text>
<text x="131.3" y="144.8">R0(1)</text>
<text x="131.3" y="147.3">R0(2)</text>
<text x="131.3" y="149.9">R9(1)</text>
<text x="125.5" y="151.3">7</text>
<text x="131.3" y="152.4">R9(2)</text>
</g>
<g font-size="1.8" fill="#808080">
<text x="69.3" y="43.1">S1</text>
<text x="132.8" y="43.1">S2</text>
<text x="193.7" y="43.1">S3</text>
<text x="257.2" y="43.1">S4</text>
<text x="69.3" y="78.6">S5</text>
<text x="132.8" y="78.6">S6</text>
<text x="193.7" y="78.6">S7</text>
<text x="257.2" y="78.6">S8</text>
<text x="171.3" y="104">S1</text>
<text x="171.3" y="106.6">S2</text>
<text x="171.3" y="109.1">S3</text>
<text x="171.3" y="111.7">S4</text>
<text x="211.5" y="109.1">Y/1.6A</text>
<text x="171.3" y="114.2">S5</text>
<text x="171.3" y="116.7">S6</text>
<text x="171.3" y="119.3">S7</text>
<text x="171.3" y="121.8">S8</text>
<text x="88.7" y="134.5">CKA_SENS/1.6A</text>
<text x="88.7" y="144.7">RES_SENS/1.6A</text>
</g>
</svg>
